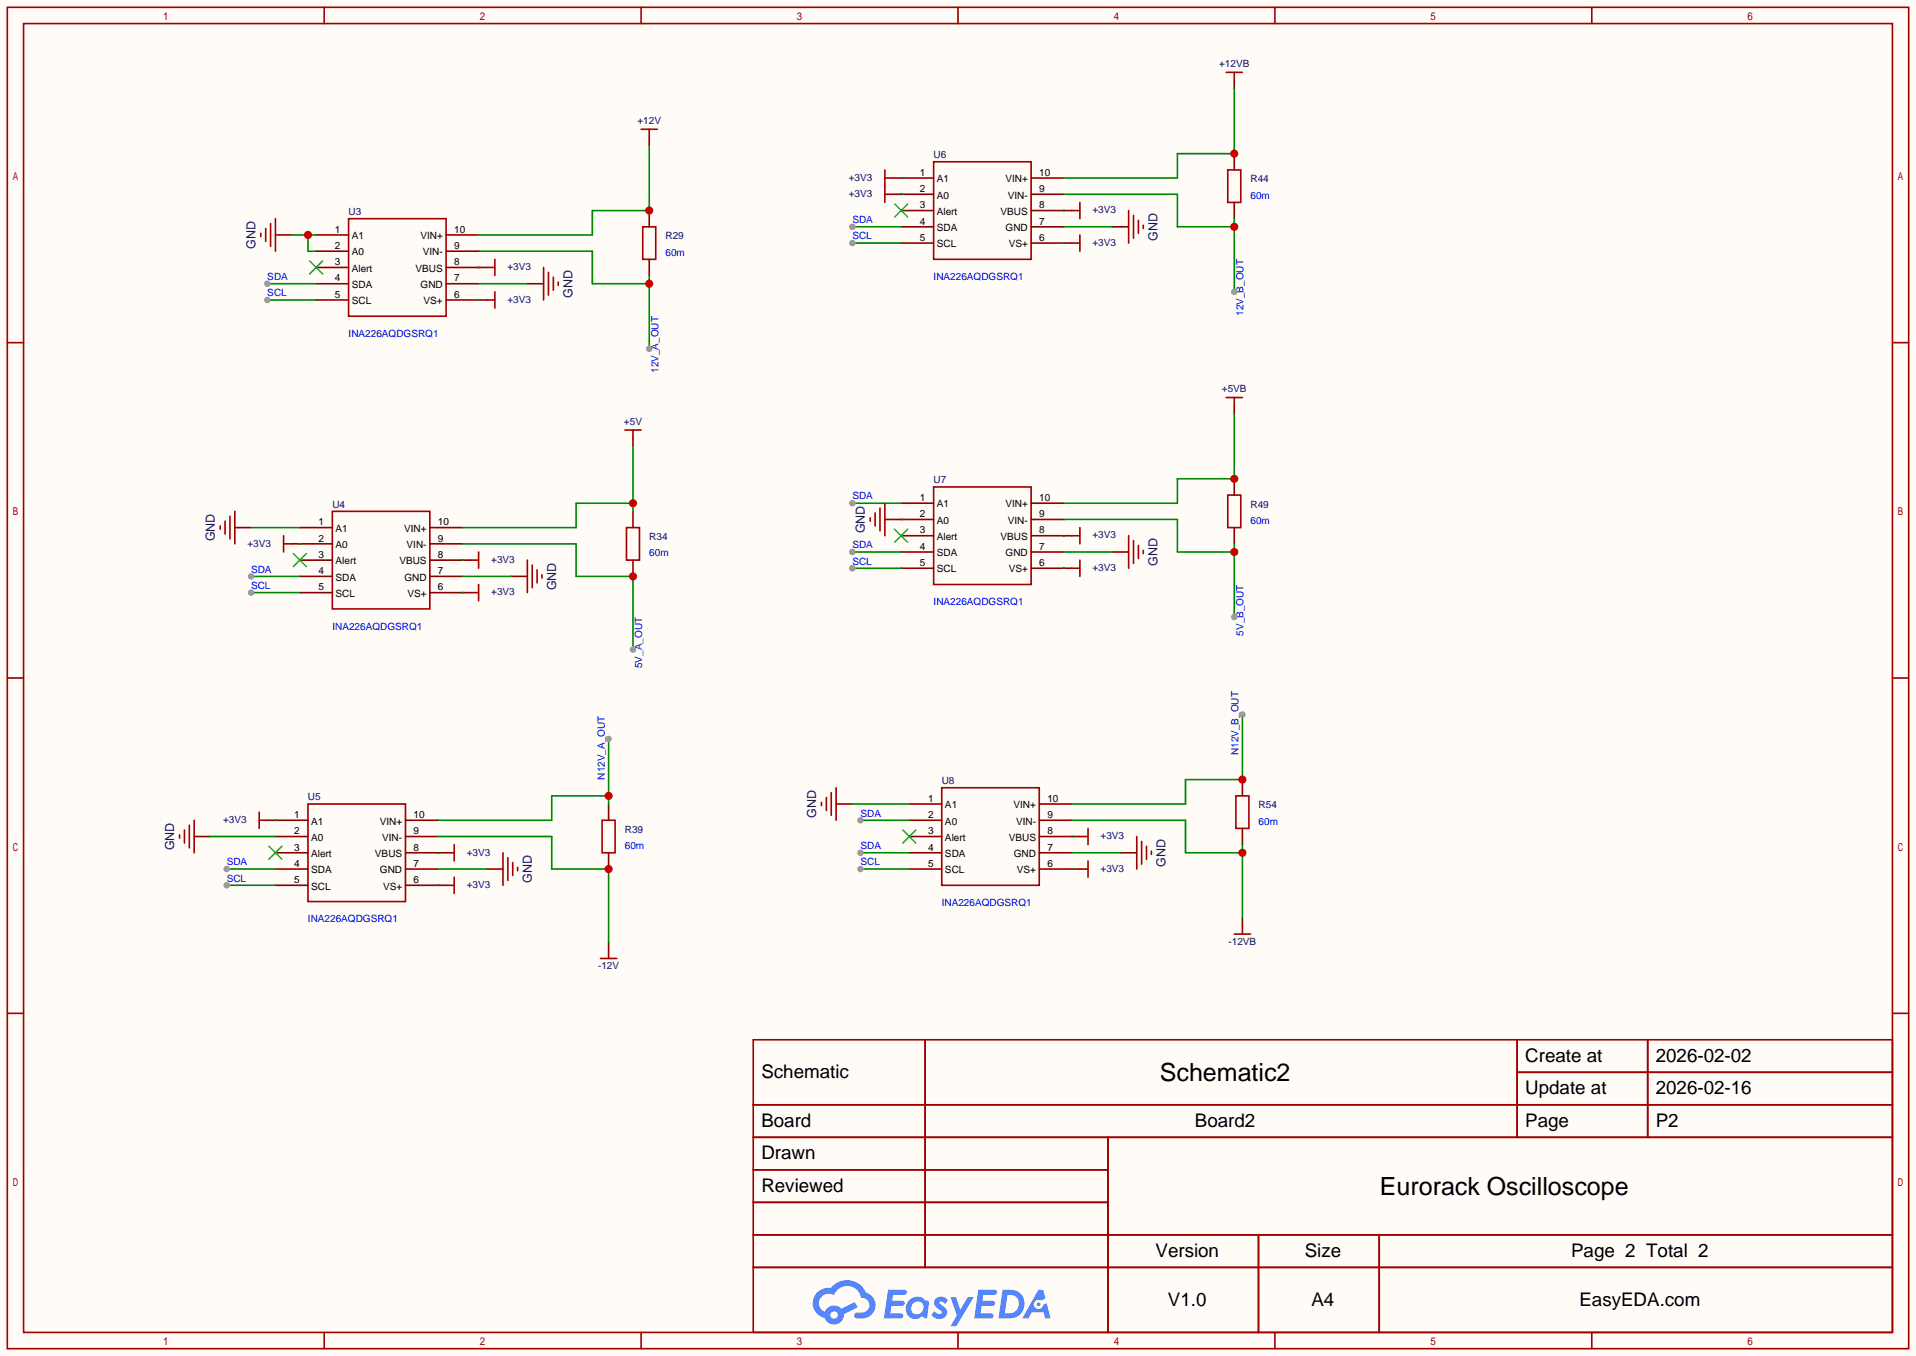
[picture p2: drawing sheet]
<svg xmlns="http://www.w3.org/2000/svg" width="299mm" height="212mm" viewBox="0 0 299 212" stroke-linecap="round" stroke-linejoin="round" font-family="sans-serif">
<path d="M0 0h299.5v211.8h-299.5z" fill="#fffcf7"/>
<g fill="none" stroke="#a10000" stroke-width=".25">
<path d="M1.1 1.1h297.2v209.6h-297.2zM3.7 3.7h292.1v204.5h-292.1zM50.7 1.1v2.6M100.2 1.1v2.6M149.7 1.1v2.6M199.3 1.1v2.6M248.8 1.1v2.6M1.1 53.5h2.6M295.8 53.5h2.5M1.1 105.9h2.6M295.8 105.9h2.5M1.1 158.3h2.6"/>
<path d="M295.8 158.3h2.5M117.7 162.4h178.1v45.8h-178.1zM117.7 172.6h178.1M117.7 177.7h178.1M144.6 162.4v35.6M173.2 177.7v30.5M237.1 162.4v15.3M237.1 167.5h58.7M257.5 162.4v15.3M117.7 182.8h55.5M117.7 192.9h178.1M117.7 187.8h55.5"/>
<path d="M117.7 198h178.1M196.7 192.9v15.3M215.6 192.9v15.3M50.7 208.2v2.5M100.2 208.2v2.5M149.7 208.2v2.5M199.3 208.2v2.5M248.8 208.2v2.5"/>
</g>
<g fill="#5487ff">
<path d="M146.3 202.8a1.3 1.3 0 0 1 1.8 .3l-.4 .6a.54 .54 0 0 0-.9-.2l.1 .1a2.32 2.32 0 0 1 1.1 1.4 1.36 1.36 0 0 1-1.1 1.1 1.36 1.36 0 0 1-1.4-.7l.6-.6a.7 .7 0 0 0 1.1 .3l-.1-.3a1.6 1.6 0 0 1-1.1-1.6z"/>
<path d="M148.6 202.7h.8l.7 1.9 1.2-1.9h.9l-2.7 4.5h-.9l.9-1.7z"/>
<path d="M138.8 201.5h1.6a1.31 1.31 0 0 1 1.3 .2 .4 .4 0 0 1-.4 .6h-1.7l-.2 .9h1.7a.4 .4 0 0 1 .3 .4 .4 .4 0 0 1-.4 .4h-1.7l-.1 1.2h.8a1.23 1.23 0 0 1 1.1 .2 .39 .39 0 0 1-.3 .6h-2.6z"/>
<path d="M152.9 201.5h1.6a1.32 1.32 0 0 1 1.3 .2 .39 .39 0 0 1-.4 .6h-1.7l-.2 .9h1.7a.4 .4 0 0 1 .3 .4 .4 .4 0 0 1-.4 .4h-1.7l-.1 1.2h.8a1.23 1.23 0 0 1 1.1 .2 .39 .39 0 0 1-.3 .6h-2.6z"/>
<path d="M162.3 201.5h.7l.4 1.3-.7 .4a.75 .75 0 0 0-1.1 .3 .75 .75 0 0 0 .5 1 .75 .75 0 0 0 1-.6l.5-.3 .6 2.4h-.8l-.3-1h-1.8l-.6 1h-.9z"/>
<path d="M156.7 201.5l-.6 4.5h1.4a2.27 2.27 0 0 0 2.5-1.7 2.27 2.27 0 0 0-1.3-2.7zM157.5 202.3a1.5 1.5 0 0 1 1.8 1.5 1.5 1.5 0 0 1-2 1.4h-.2z"/>
<path d="M142.1 203.1a1.62 1.62 0 0 0-.4 2.1 1.62 1.62 0 0 0 2.1 .7l.3-.3 .4 .3 .4 .1 .3-2.5-.2-.3h-.1a.57 .57 0 0 1-.6-.4 1.73 1.73 0 0 0-2.2 .3zM142.7 203.6a.96 .96 0 0 1 1.5 0 .96 .96 0 0 1-.2 1.5 .95 .95 0 0 1-1.4-.1 .95 .95 0 0 1 .1-1.4z"/>
<path d="M127.8 201.9a2.37 2.37 0 0 0 1.1 4 1.54 1.54 0 0 0 1.8 1 1.54 1.54 0 0 0 1.2-1.6l2.2-1.1-.5-.8-2.1 1.1a1.57 1.57 0 0 0-2.6 .4 1.5 1.5 0 0 1-.7-2.1 1.5 1.5 0 0 1 2.1-.5 2.23 2.23 0 0 1 2.3-1.4 2.23 2.23 0 0 1 2 1.8 1.16 1.16 0 0 1 1.3 1.1 1.16 1.16 0 0 1-1.1 1.3h-.7a.47 .47 0 0 0-.6 .3 .47 .47 0 0 0 .5 .6 2.23 2.23 0 0 0 2.2-.7 2.23 2.23 0 0 0 .4-2.3 2.16 2.16 0 0 0-1.3-1.1 3.2 3.2 0 0 0-5.4-.7h-.4a2.55 2.55 0 0 0-1.7 .7zM129.8 205.4a.58 .58 0 0 1 1.1 0 .58 .58 0 0 1-1.1 0z"/>
<circle cx="162.3" cy="203.8" r=".28"/>
</g>
<g fill="none" stroke="#a10000" stroke-width=".25">
<path d="M191.6 11.3h2.6M192.9 11.3v1.3M54.5 34.2h15.2v15.2h-15.2zM100.2 20.2h2.5M100.5 35.4h2v5.1h-2zM101.5 20.2v1.3M145.9 25.3h15.3v15.2h-15.3zM191.9 26.5h2v5.1h-2zM51.9 79.9h15.3v15.2h-15.3zM97.7 67.2h2.5M98.9 67.2v1.3M145.9 76.1h15.3v15.2h-15.3z"/>
<path d="M191.6 62.1h2.6M191.9 77.3h2v5.1h-2zM192.9 62.1v1.3M97.9 82.4h2v5.1h-2zM48.1 125.6h15.3v15.2h-15.3zM94.1 128.1h2v5.1h-2zM147.2 123.1h15.2v15.2h-15.2zM193.2 124.3h2v5.1h-2zM93.9 149.7h2.5M95.1 148.5v1.2M192.9 145.9h2.6M194.2 144.7v1.2"/>
</g>
<g fill="none" stroke="#870000" stroke-width=".25">
<path d="M192.9 12.6v1.2M49.4 36.7h5.1M49.4 39.2h5.1M69.7 36.7h5.1M69.7 39.2h5.1M101.5 21.5v1.2M101.5 32.9v2.5M140.8 27.8h5.1M140.8 30.4h5.1M140.8 32.9h5.1M140.8 35.4h5.1M140.8 38h5.1"/>
<path d="M161.2 27.8h5M161.2 30.4h5M161.2 32.9h5M161.2 35.4h5M161.2 38h5M192.9 24v2.5M192.9 31.6v2.6M49.4 41.8h5.1M49.4 44.3h5.1M49.4 46.9h5.1M69.7 41.8h5.1M69.7 44.3h5.1"/>
<path d="M69.7 46.9h5.1M101.5 40.5v2.6M98.9 68.5v1.2M98.9 79.9v2.5M140.8 78.6h5.1M161.2 78.6h5M192.9 63.4v1.2M192.9 74.8v2.5M46.9 82.4h5M46.9 85h5M46.9 87.5h5M46.9 90h5"/>
<path d="M46.9 92.6h5M67.2 82.4h5.1M67.2 85h5.1M67.2 87.5h5.1M67.2 90h5.1M67.2 92.6h5.1M98.9 87.5v2.5M140.8 81.2h5.1M140.8 83.7h5.1M140.8 86.2h5.1M140.8 88.8h5.1M161.2 81.2h5"/>
<path d="M161.2 83.7h5M161.2 86.2h5M161.2 88.8h5M192.9 82.4v2.6M43.1 128.1h5M43.1 130.7h5M43.1 133.2h5M43.1 135.8h5M43.1 138.3h5M63.4 128.1h5.1M63.4 130.7h5.1M63.4 133.2h5.1"/>
<path d="M63.4 135.8h5.1M63.4 138.3h5.1M95.1 125.6v2.5M95.1 133.2v2.6M142.1 128.1h5.1M142.1 130.7h5.1M142.1 133.2h5.1M142.1 135.8h5.1M142.1 125.6h5.1M162.4 128.1h5.1M162.4 130.7h5.1M162.4 133.2h5.1"/>
<path d="M162.4 135.8h5.1M162.4 125.6h5.1M194.2 121.8v2.5M194.2 129.4v2.6M95.1 147.2v1.3M194.2 143.4v1.3"/>
</g>
<path d="M139.8 31.9l2.1 2M141.9 31.9l-2.1 2M48.4 40.8l2 2M50.4 40.8l-2 2M45.8 86.5l2.1 2M47.9 86.5l-2.1 2M139.8 82.7l2.1 2M141.9 82.7l-2.1 2M42 132.2l2.1 2M44.1 132.2l-2.1 2M141.1 129.7l2 2M143.1 129.7l-2 2" fill="none" stroke="#3c3" stroke-width=".25"/>
<path d="M101.5 22.7v10.2h-8.9v3.8h-17.8" fill="none" stroke="#008700" stroke-width=".25"/>
<circle cx="101.5" cy="32.9" r=".63" fill="#c00"/>
<path d="M74.8 39.2h17.8v5.1h8.9M101.5 43.1v11.4" fill="none" stroke="#008700" stroke-width=".25"/>
<circle cx="101.5" cy="44.3" r=".63" fill="#c00"/>
<circle cx="101.5" cy="54.5" r=".51" fill="#999"/>
<path d="M98.9 69.7v10.2M98.9 78.6h-8.9v3.8h-17.7" fill="none" stroke="#008700" stroke-width=".25"/>
<circle cx="98.9" cy="78.6" r=".63" fill="#c00"/>
<path d="M72.3 85h17.7v5h8.9v11.5" fill="none" stroke="#008700" stroke-width=".25"/>
<circle cx="98.9" cy="90" r=".63" fill="#c00"/>
<circle cx="98.9" cy="101.5" r=".51" fill="#999"/>
<path d="M95.1 115.4v10.2M95.1 124.3h-8.9v3.8h-17.7" fill="none" stroke="#008700" stroke-width=".25"/>
<circle cx="95.1" cy="124.3" r=".63" fill="#c00"/>
<circle cx="95.1" cy="115.4" r=".51" fill="#999"/>
<path d="M68.5 130.7h17.7v5.1h8.9v11.4" fill="none" stroke="#008700" stroke-width=".25"/>
<circle cx="95.1" cy="135.8" r=".63" fill="#c00"/>
<path d="M167.5 128.1h17.8v5.1h8.9M194.2 132v11.4" fill="none" stroke="#008700" stroke-width=".25"/>
<circle cx="194.2" cy="133.2" r=".63" fill="#c00"/>
<path d="M194.2 111.6v10.2h-8.9v3.8h-17.8" fill="none" stroke="#008700" stroke-width=".25"/>
<circle cx="194.2" cy="121.8" r=".63" fill="#c00"/>
<circle cx="194.2" cy="111.6" r=".51" fill="#999"/>
<path d="M166.2 81.2h17.8v5h8.9M192.9 85v11.4" fill="none" stroke="#008700" stroke-width=".25"/>
<circle cx="192.9" cy="86.2" r=".63" fill="#c00"/>
<circle cx="192.9" cy="96.4" r=".51" fill="#999"/>
<path d="M192.9 64.6v10.2h-8.9v3.8h-17.8" fill="none" stroke="#008700" stroke-width=".25"/>
<circle cx="192.9" cy="74.8" r=".63" fill="#c00"/>
<path d="M166.2 30.4h17.8v5h8.9M192.9 34.2v11.4" fill="none" stroke="#008700" stroke-width=".25"/>
<circle cx="192.9" cy="35.4" r=".63" fill="#c00"/>
<circle cx="192.9" cy="45.6" r=".51" fill="#999"/>
<path d="M192.9 13.8v10.2h-8.9v3.8h-17.8" fill="none" stroke="#008700" stroke-width=".25"/>
<circle cx="192.9" cy="24" r=".63" fill="#c00"/>
<path d="M41.8 44.3h7.6" fill="none" stroke="#008700" stroke-width=".25"/>
<circle cx="41.8" cy="44.3" r=".51" fill="#999"/>
<path d="M41.8 46.9h7.6" fill="none" stroke="#008700" stroke-width=".25"/>
<circle cx="41.8" cy="46.9" r=".51" fill="#999"/>
<path d="M74.8 41.8h1.3M74.8 46.9h1.3M82.4 44.3h2.6" fill="none" stroke="#870000" stroke-width=".25"/>
<path d="M76.1 41.8h1.2M76.1 46.9h1.2M77.3 40.5v2.6M77.3 45.6v2.5M85 41.8v5.1M85.7 42.5v3.6M86.5 43.3v2M87.2 44.1v.5" fill="none" stroke="#a10000" stroke-width=".25"/>
<path d="M74.8 41.8h.1M74.8 46.9h.1M74.8 44.3h7.6M39.2 90h7.7" fill="none" stroke="#008700" stroke-width=".25"/>
<circle cx="39.2" cy="90" r=".51" fill="#999"/>
<path d="M39.2 92.6h7.7" fill="none" stroke="#008700" stroke-width=".25"/>
<circle cx="39.2" cy="92.6" r=".51" fill="#999"/>
<path d="M72.3 87.5h1.2M72.3 92.6h1.2M79.9 90h2.5" fill="none" stroke="#870000" stroke-width=".25"/>
<path d="M73.5 87.5h1.3M73.5 92.6h1.3M74.8 86.2v2.6M74.8 91.3v2.6M82.4 87.5v5.1M83.2 88.3v3.5M83.9 89v2.1M84.7 89.8v.5" fill="none" stroke="#a10000" stroke-width=".25"/>
<path d="M72.3 87.5h.1M72.3 92.6h.1M72.3 90h7.6M35.4 135.8h7.7" fill="none" stroke="#008700" stroke-width=".25"/>
<circle cx="35.4" cy="135.8" r=".51" fill="#999"/>
<path d="M35.4 138.3h7.7" fill="none" stroke="#008700" stroke-width=".25"/>
<circle cx="35.4" cy="138.3" r=".51" fill="#999"/>
<path d="M68.5 133.2h1.2M68.5 138.3h1.2M76.1 135.8h2.5" fill="none" stroke="#870000" stroke-width=".25"/>
<path d="M69.7 133.2h1.3M69.7 138.3h1.3M71 132v2.5M71 137v2.6M78.6 133.2v5.1M79.4 134v3.5M80.1 134.7v2.1M80.9 135.5v.5" fill="none" stroke="#a10000" stroke-width=".25"/>
<path d="M133.2 35.4h7.6M68.5 133.2h.1M68.5 138.3h.1M68.5 135.8h7.6" fill="none" stroke="#008700" stroke-width=".25"/>
<circle cx="133.2" cy="35.4" r=".51" fill="#999"/>
<path d="M133.2 38h7.6" fill="none" stroke="#008700" stroke-width=".25"/>
<circle cx="133.2" cy="38" r=".51" fill="#999"/>
<path d="M166.2 32.9h1.3M166.2 38h1.3M173.9 35.4h2.5" fill="none" stroke="#870000" stroke-width=".25"/>
<path d="M167.5 32.9h1.3M167.5 38h1.3M168.8 31.6v2.6M168.8 36.7v2.5M176.4 32.9v5.1M177.2 33.7v3.5M177.9 34.4v2M178.7 35.2v.5" fill="none" stroke="#a10000" stroke-width=".25"/>
<path d="M166.2 32.9h.1M166.2 38h.1M166.2 35.4h7.7M133.2 86.2h7.6" fill="none" stroke="#008700" stroke-width=".25"/>
<circle cx="133.2" cy="86.2" r=".51" fill="#999"/>
<path d="M133.2 88.8h7.6" fill="none" stroke="#008700" stroke-width=".25"/>
<circle cx="133.2" cy="88.8" r=".51" fill="#999"/>
<path d="M166.2 83.7h1.3M166.2 88.8h1.3M173.9 86.2h2.5" fill="none" stroke="#870000" stroke-width=".25"/>
<path d="M167.5 83.7h1.3M167.5 88.8h1.3M168.8 82.4v2.6M168.8 87.5v2.5M176.4 83.7v5.1M177.2 84.5v3.5M177.9 85.2v2M178.7 86v.5" fill="none" stroke="#a10000" stroke-width=".25"/>
<path d="M166.2 83.7h.1M166.2 88.8h.1M166.2 86.2h7.7M134.5 133.2h7.6" fill="none" stroke="#008700" stroke-width=".25"/>
<circle cx="134.5" cy="133.2" r=".51" fill="#999"/>
<path d="M134.5 135.8h7.6" fill="none" stroke="#008700" stroke-width=".25"/>
<circle cx="134.5" cy="135.8" r=".51" fill="#999"/>
<path d="M43.1 36.7h2.5M45.6 85h1.3M167.5 130.7h1.3M167.5 135.8h1.3M175.1 133.2h2.6" fill="none" stroke="#870000" stroke-width=".25"/>
<g fill="none" stroke="#a10000" stroke-width=".25">
<path d="M40.8 36.4v.6M41.5 35.7v2M42.3 34.9v3.6M43.1 34.2v5M44.3 83.7v2.5M44.3 85h1.3M168.8 130.7h1.3M168.8 135.8h1.3M170.1 129.4v2.6M170.1 134.5v2.5M177.7 130.7v5.1M178.4 131.4v3.6"/>
<path d="M179.2 132.2v2M180 133v.5"/>
</g>
<path d="M45.6 36.7h3.8M48.1 36.7v2.5h1.3M167.5 130.7h.1M167.5 135.8h.1M167.5 133.2h7.6" fill="none" stroke="#008700" stroke-width=".25"/>
<circle cx="48.1" cy="36.7" r=".63" fill="#c00"/>
<path d="M139.6 27.8h1.2M139.6 30.4h1.2M36.7 82.4h2.5M138.3 81.2h2.5M30.4 130.7h2.5M41.8 128.1h1.3" fill="none" stroke="#870000" stroke-width=".25"/>
<g fill="none" stroke="#a10000" stroke-width=".25">
<path d="M138.3 26.5v5.1M138.3 27.8h1.3M138.3 30.4h1.3M36.7 79.9v5.1M137.5 79.4v3.5M138.3 78.6v5.1M34.4 82.2v.5M35.2 81.4v2M35.9 80.6v3.6M136 80.9v.5M136.8 80.1v2.1M28.1 130.4v.5"/>
<path d="M28.8 129.7v2M29.6 128.9v3.6M30.4 128.1v5.1M40.5 126.9v2.5M40.5 128.1h1.3"/>
</g>
<path d="M140.8 27.8h.1M140.8 30.4h.1M133.2 78.6h7.6M39.2 82.4h7.7M46.9 85h.1M140.8 81.2h.1M32.9 130.7h10.2M43.1 128.1h.1" fill="none" stroke="#008700" stroke-width=".25"/>
<circle cx="133.2" cy="78.6" r=".51" fill="#999"/>
<path d="M134.5 128.1h7.6" fill="none" stroke="#008700" stroke-width=".25"/>
<circle cx="134.5" cy="128.1" r=".51" fill="#999"/>
<path d="M130.7 125.6h2.5" fill="none" stroke="#870000" stroke-width=".25"/>
<path d="M128.4 125.3v.6M129.2 124.6v2M129.9 123.8v3.6M130.7 123.1v5" fill="none" stroke="#a10000" stroke-width=".25"/>
<path d="M133.2 125.6h8.9" fill="none" stroke="#008700" stroke-width=".25"/>
<g font-size="3.9">
<text x="181.3" y="168.9">Schematic2</text>
<text x="215.7" y="186.7">Eurorack Oscilloscope</text>
</g>
<g font-size="2.9">
<text x="238.4" y="165.9">Create at</text>
<text x="258.8" y="165.9">2026-02-02</text>
<text x="119" y="168.4">Schematic</text>
<text x="238.4" y="170.9">Update at</text>
<text x="258.8" y="170.9">2026-02-16</text>
<text x="119" y="176">Board</text>
<text x="186.8" y="176">Board2</text>
<text x="238.4" y="176">Page</text>
<text x="258.8" y="176">P2</text>
<text x="119" y="181.1">Drawn</text>
<text x="119" y="186.2">Reviewed</text>
<text x="180.6" y="196.3">Version</text>
<text x="203.9" y="196.3">Size</text>
<text x="245.6" y="196.3">Page 2 Total 2</text>
<text x="182.6" y="204">V1.0</text>
<text x="205" y="204">A4</text>
<text x="246.9" y="204">EasyEDA.com</text>
</g>
<g font-size="2" fill="#000080">
<text x="39.9" y="38.9" transform="rotate(-90 39.9 38.9)">GND</text>
<text x="180.9" y="37.6" transform="rotate(-90 180.9 37.6)">GND</text>
<text x="89.5" y="46.5" transform="rotate(-90 89.5 46.5)">GND</text>
<text x="135.2" y="83.3" transform="rotate(-90 135.2 83.3)">GND</text>
<text x="33.6" y="84.6" transform="rotate(-90 33.6 84.6)">GND</text>
<text x="180.9" y="88.4" transform="rotate(-90 180.9 88.4)">GND</text>
<text x="86.9" y="92.2" transform="rotate(-90 86.9 92.2)">GND</text>
<text x="127.6" y="127.8" transform="rotate(-90 127.6 127.8)">GND</text>
<text x="27.2" y="132.9" transform="rotate(-90 27.2 132.9)">GND</text>
<text x="83.1" y="137.9" transform="rotate(-90 83.1 137.9)">GND</text>
<text x="182.2" y="135.4" transform="rotate(-90 182.2 135.4)">GND</text>
</g>
<g font-size="1.6" fill="#000080">
<text x="190.5" y="10.5">+12VB</text>
<text x="99.6" y="19.4">+12V</text>
<text x="132.6" y="28.2">+3V3</text>
<text x="145.9" y="24.7">U6</text>
<text x="195.5" y="28.5">R44</text>
<text x="54.5" y="33.6">U3</text>
<text x="132.6" y="30.8">+3V3</text>
<text x="170.7" y="33.3">+3V3</text>
<text x="104" y="37.4">R29</text>
<text x="170.7" y="38.4">+3V3</text>
<text x="79.3" y="42.2">+3V3</text>
<text x="79.3" y="47.3">+3V3</text>
<text x="191" y="61.3">+5VB</text>
<text x="97.5" y="66.3">+5V</text>
<text x="145.9" y="75.5">U7</text>
<text x="51.9" y="79.3">U4</text>
<text x="195.5" y="79.3">R49</text>
<text x="38.7" y="85.4">+3V3</text>
<text x="76.8" y="87.9">+3V3</text>
<text x="101.5" y="84.4">R34</text>
<text x="170.7" y="84.1">+3V3</text>
<text x="170.7" y="89.2">+3V3</text>
<text x="76.8" y="93">+3V3</text>
<text x="48.1" y="125">U5</text>
<text x="147.2" y="122.5">U8</text>
<text x="34.9" y="128.6">+3V3</text>
<text x="97.7" y="130.1">R39</text>
<text x="172" y="131.1">+3V3</text>
<text x="196.7" y="126.3">R54</text>
<text x="73" y="133.7">+3V3</text>
<text x="172" y="136.2">+3V3</text>
<text x="73" y="138.7">+3V3</text>
<text x="192" y="147.6">-12VB</text>
<text x="93.5" y="151.4">-12V</text>
</g>
<g font-size="1.6">
<text x="143.8" y="27.5">1</text>
<text x="146.4" y="28.5">A1</text>
<text x="157.1" y="28.5">VIN+</text>
<text x="162.4" y="27.5">10</text>
<text x="143.8" y="35.1">4</text>
<text x="143.8" y="32.5">3</text>
<text x="143.8" y="30">2</text>
<text x="146.4" y="33.6">Alert</text>
<text x="146.4" y="31">A0</text>
<text x="156.4" y="33.6">VBUS</text>
<text x="157.5" y="31">VIN-</text>
<text x="162.4" y="30">9</text>
<text x="162.4" y="32.5">8</text>
<text x="162.4" y="35.1">7</text>
<text x="52.3" y="41.4">3</text>
<text x="52.3" y="38.9">2</text>
<text x="52.3" y="36.4">1</text>
<text x="55" y="39.9">A0</text>
<text x="55" y="37.4">A1</text>
<text x="65.7" y="37.4">VIN+</text>
<text x="66.1" y="39.9">VIN-</text>
<text x="71" y="36.4">10</text>
<text x="71" y="38.9">9</text>
<text x="71" y="41.4">8</text>
<text x="143.8" y="37.6">5</text>
<text x="146.4" y="38.6">SCL</text>
<text x="146.4" y="36.1">SDA</text>
<text x="157.2" y="36.1">GND</text>
<text x="157.7" y="38.6">VS+</text>
<text x="162.4" y="37.6">6</text>
<text x="52.3" y="46.5">5</text>
<text x="52.3" y="44">4</text>
<text x="55" y="47.5">SCL</text>
<text x="55" y="45">SDA</text>
<text x="55" y="42.4">Alert</text>
<text x="65" y="42.4">VBUS</text>
<text x="65.7" y="45">GND</text>
<text x="66.2" y="47.5">VS+</text>
<text x="71" y="44">7</text>
<text x="71" y="46.5">6</text>
<text x="49.8" y="82.1">1</text>
<text x="52.5" y="83.1">A1</text>
<text x="63.2" y="83.1">VIN+</text>
<text x="68.5" y="82.1">10</text>
<text x="143.8" y="83.3">3</text>
<text x="143.8" y="80.8">2</text>
<text x="143.8" y="78.3">1</text>
<text x="146.4" y="81.8">A0</text>
<text x="146.4" y="79.3">A1</text>
<text x="157.1" y="79.3">VIN+</text>
<text x="157.5" y="81.8">VIN-</text>
<text x="162.4" y="78.3">10</text>
<text x="162.4" y="80.8">9</text>
<text x="162.4" y="83.3">8</text>
<text x="49.8" y="89.7">4</text>
<text x="49.8" y="87.2">3</text>
<text x="49.8" y="84.6">2</text>
<text x="52.5" y="88.2">Alert</text>
<text x="52.5" y="85.6">A0</text>
<text x="62.4" y="88.2">VBUS</text>
<text x="63.5" y="85.6">VIN-</text>
<text x="68.5" y="84.6">9</text>
<text x="68.5" y="87.2">8</text>
<text x="68.5" y="89.7">7</text>
<text x="143.8" y="88.4">5</text>
<text x="143.8" y="85.9">4</text>
<text x="146.4" y="89.4">SCL</text>
<text x="146.4" y="86.9">SDA</text>
<text x="146.4" y="84.4">Alert</text>
<text x="156.4" y="84.4">VBUS</text>
<text x="157.2" y="86.9">GND</text>
<text x="157.7" y="89.4">VS+</text>
<text x="162.4" y="85.9">7</text>
<text x="162.4" y="88.4">6</text>
<text x="49.8" y="92.2">5</text>
<text x="52.5" y="93.2">SCL</text>
<text x="52.5" y="90.7">SDA</text>
<text x="63.2" y="90.7">GND</text>
<text x="63.7" y="93.2">VS+</text>
<text x="68.5" y="92.2">6</text>
<text x="145.1" y="125.3">1</text>
<text x="163.7" y="125.3">10</text>
<text x="46" y="130.3">2</text>
<text x="46" y="127.8">1</text>
<text x="48.6" y="131.3">A0</text>
<text x="48.6" y="128.8">A1</text>
<text x="59.3" y="128.8">VIN+</text>
<text x="59.7" y="131.3">VIN-</text>
<text x="64.6" y="127.8">10</text>
<text x="64.6" y="130.3">9</text>
<text x="145.1" y="130.3">3</text>
<text x="145.1" y="127.8">2</text>
<text x="147.7" y="131.3">Alert</text>
<text x="147.7" y="128.8">A0</text>
<text x="147.7" y="126.3">A1</text>
<text x="157.7" y="131.3">VBUS</text>
<text x="158.4" y="126.3">VIN+</text>
<text x="158.8" y="128.8">VIN-</text>
<text x="163.7" y="127.8">9</text>
<text x="163.7" y="130.3">8</text>
<text x="46" y="138">5</text>
<text x="46" y="135.4">4</text>
<text x="46" y="132.9">3</text>
<text x="48.6" y="136.4">SDA</text>
<text x="48.6" y="133.9">Alert</text>
<text x="58.6" y="133.9">VBUS</text>
<text x="59.4" y="136.4">GND</text>
<text x="64.6" y="132.9">8</text>
<text x="64.6" y="135.4">7</text>
<text x="64.6" y="138">6</text>
<text x="145.1" y="135.4">5</text>
<text x="145.1" y="132.9">4</text>
<text x="147.7" y="136.4">SCL</text>
<text x="147.7" y="133.9">SDA</text>
<text x="158.5" y="133.9">GND</text>
<text x="158.9" y="136.4">VS+</text>
<text x="163.7" y="132.9">7</text>
<text x="163.7" y="135.4">6</text>
<text x="48.6" y="139">SCL</text>
<text x="59.9" y="139">VS+</text>
</g>
<g font-size="1.6" fill="#00f">
<text x="133.2" y="34.8">SDA</text>
<text x="195.5" y="31">60m</text>
<text x="104" y="39.9">60m</text>
<text x="133.2" y="37.4">SCL</text>
<text x="41.8" y="43.7">SDA</text>
<text x="41.8" y="46.3">SCL</text>
<text x="145.9" y="43.7">INA226AQDGSRQ1</text>
<text x="54.5" y="52.6">INA226AQDGSRQ1</text>
<text x="194.4" y="49.4" transform="rotate(-90 194.4 49.4)">12V_B_OUT</text>
<text x="102.9" y="58.3" transform="rotate(-90 102.9 58.3)">12V_A_OUT</text>
<text x="133.2" y="78">SDA</text>
<text x="195.5" y="81.8">60m</text>
<text x="39.2" y="89.5">SDA</text>
<text x="101.5" y="86.9">60m</text>
<text x="133.2" y="85.6">SDA</text>
<text x="133.2" y="88.2">SCL</text>
<text x="39.2" y="92">SCL</text>
<text x="145.9" y="94.5">INA226AQDGSRQ1</text>
<text x="51.9" y="98.3">INA226AQDGSRQ1</text>
<text x="194.4" y="99.3" transform="rotate(-90 194.4 99.3)">5V_B_OUT</text>
<text x="100.4" y="104.4" transform="rotate(-90 100.4 104.4)">5V_A_OUT</text>
<text x="193.6" y="118" transform="rotate(-90 193.6 118)">N12V_B_OUT</text>
<text x="94.5" y="121.8" transform="rotate(-90 94.5 121.8)">N12V_A_OUT</text>
<text x="134.5" y="127.6">SDA</text>
<text x="196.7" y="128.8">60m</text>
<text x="35.4" y="135.2">SDA</text>
<text x="35.4" y="137.7">SCL</text>
<text x="97.7" y="132.6">60m</text>
<text x="134.5" y="132.6">SDA</text>
<text x="134.5" y="135.2">SCL</text>
<text x="147.2" y="141.5">INA226AQDGSRQ1</text>
<text x="48.1" y="144.1">INA226AQDGSRQ1</text>
</g>
</svg>
